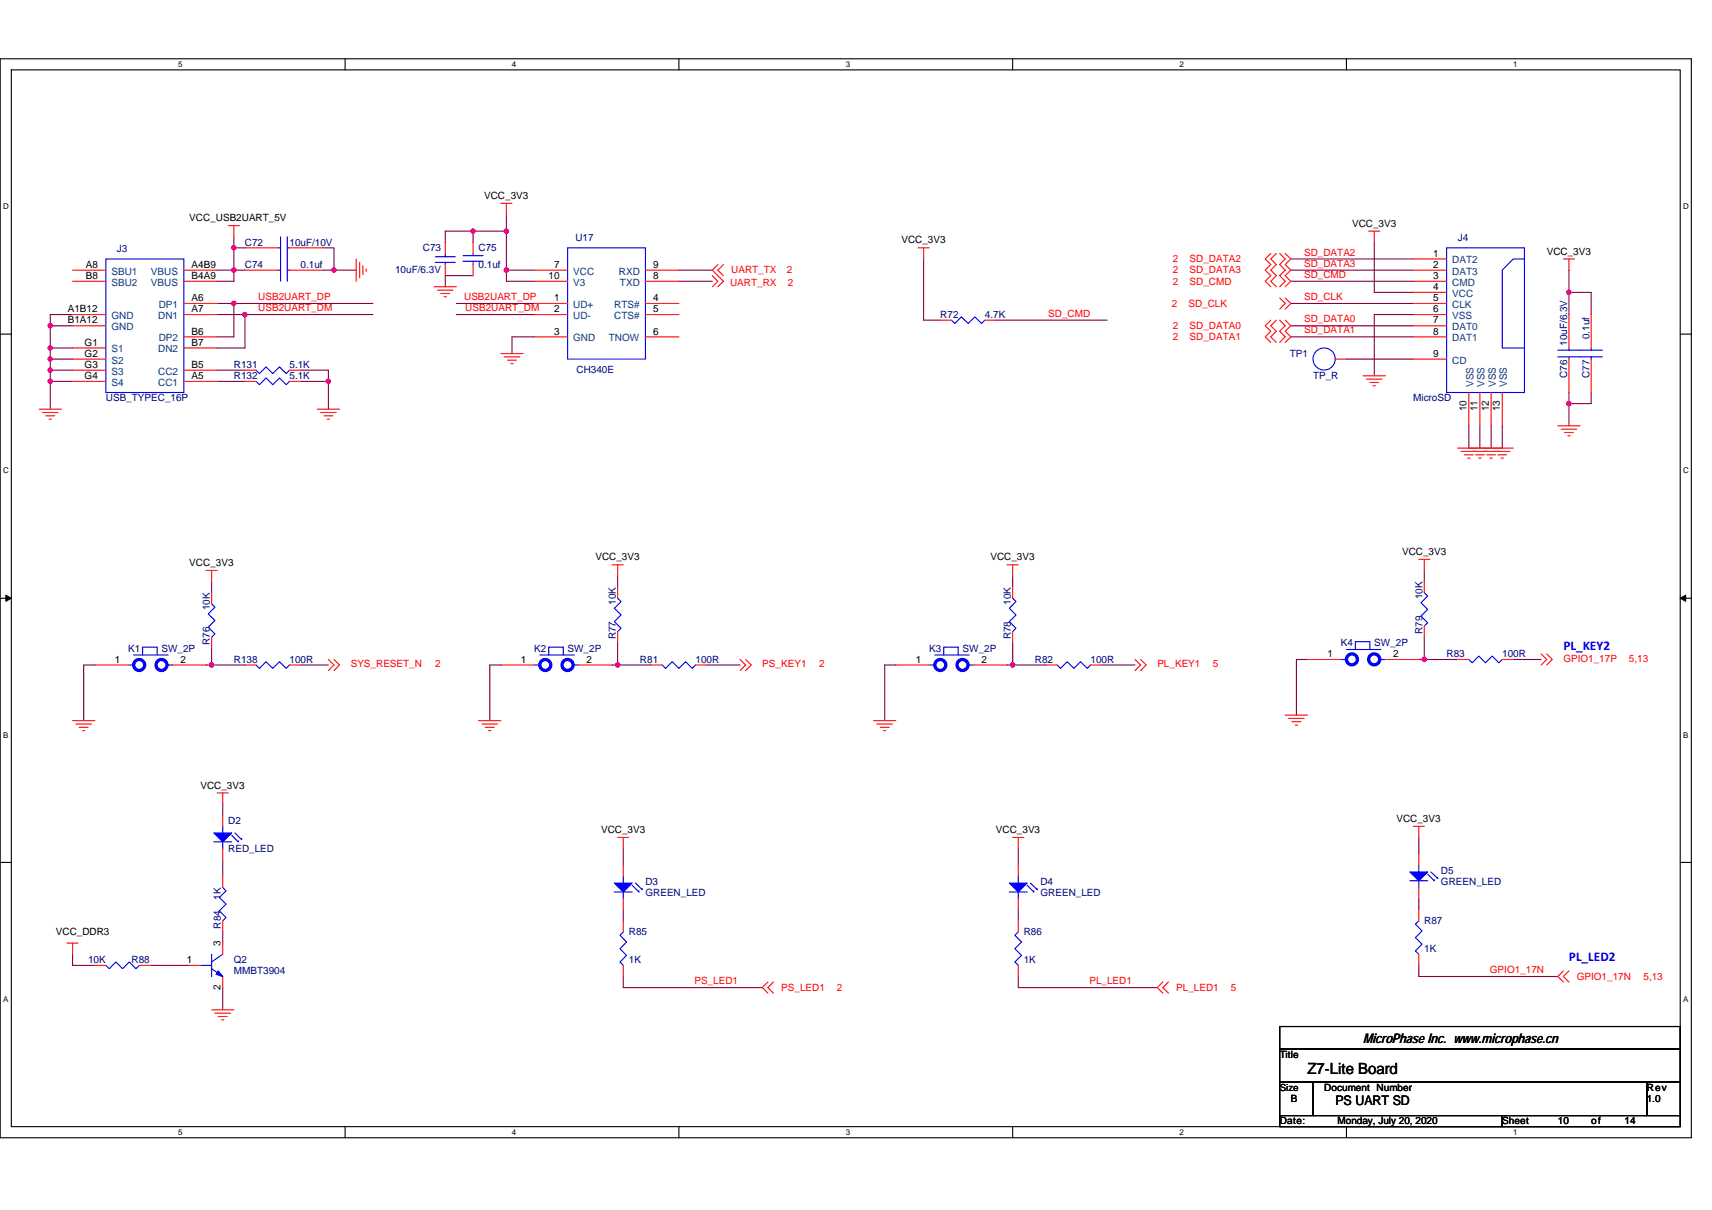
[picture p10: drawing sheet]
<svg xmlns="http://www.w3.org/2000/svg" width="297mm" height="210mm" viewBox="0 0 297 210" stroke-linecap="round" stroke-linejoin="round" font-family="sans-serif">
<path d="M0 10.2h293.5v187.2h-293.5zM2 12.1h289.5v183.4h-289.5z" fill="none" stroke="#000" stroke-width=".19"/>
<g fill="#fff">
<path d="M30.9 10.4h.8v1.6h-.8z"/>
<path d="M30.9 195.7h.8v1.6h-.8z"/>
</g>
<path d="M59.9 10.2v1.9M59.9 195.5v1.9" fill="none" stroke="#000" stroke-width=".19"/>
<g fill="#fff">
<path d="M88.8 10.4h.8v1.6h-.8z"/>
<path d="M88.8 195.7h.8v1.6h-.8z"/>
</g>
<path d="M117.8 10.2v1.9M117.8 195.5v1.9" fill="none" stroke="#000" stroke-width=".19"/>
<g fill="#fff">
<path d="M146.7 10.4h.8v1.6h-.8z"/>
<path d="M146.7 195.7h.8v1.6h-.8z"/>
</g>
<path d="M175.7 10.2v1.9M175.7 195.5v1.9" fill="none" stroke="#000" stroke-width=".19"/>
<g fill="#fff">
<path d="M204.7 10.4h.7v1.6h-.7z"/>
<path d="M204.7 195.7h.7v1.6h-.7z"/>
</g>
<path d="M233.6 10.2v1.9M233.6 195.5v1.9" fill="none" stroke="#000" stroke-width=".19"/>
<g fill="#fff">
<path d="M262.6 10.4h.7v1.6h-.7z"/>
<path d="M262.6 195.7h.7v1.6h-.7z"/>
<path d="M.5 35.1h1v1.5h-1z"/>
<path d="M292 35.1h1v1.5h-1z"/>
<path d="M.5 80.9h1v1.5h-1z"/>
<path d="M292 80.9h1v1.5h-1z"/>
</g>
<path d="M0 58h2M291.5 58h2" fill="none" stroke="#000" stroke-width=".19"/>
<g fill="#fff">
<path d="M.5 126.7h.9v1.6h-.9z"/>
<path d="M292 126.7h.9v1.6h-.9z"/>
</g>
<path d="M0 103.8h2M291.5 103.8h2" fill="none" stroke="#000" stroke-width=".19"/>
<path d="M1 103.3l1 .5-1 .6zM291.5 103.8l1-.5v1.1z" fill="#000" stroke="#000" stroke-width=".17"/>
<g fill="#fff">
<path d="M.5 172.6h.9v1.5h-.9z"/>
<path d="M292 172.6h.9v1.5h-.9z"/>
</g>
<path d="M0 149.7h2M291.5 149.7h2M222 178.1h69.5v3.9h-69.5zM222 182h69.5v5.8h-69.5zM222 187.8h5.8v5.8h-5.8zM222 193.6h38.6v1.9h-38.6zM227.8 187.8h57.9v5.8h-57.9zM260.6 193.6h30.9v1.9h-30.9zM285.7 187.8h5.8v5.8h-5.8z" fill="none" stroke="#000" stroke-width=".19"/>
<g fill="none" stroke="#800040" stroke-width=".19">
<path d="M87.9 37.2v2.9M8.7 56.5v3.9M8.7 56.5h3.9M12.6 54.6h-3.9v1.9M37.7 54.6h4.8M37.7 52.7h2.9M40.6 43h1.9M40.6 43v5.8h-2.9M40.6 41.1v1.9M40.6 52.7v5.8h-2.9M40.6 52.7h24.1M42.5 54.6h22.2"/>
<path d="M42.5 46.9h-4.8M42.5 54.6v5.8h-4.8M56 43h2v3.9M56 46.9h2M58 46.9h3.8M79.2 52.7h13.5M79.2 54.6h13.5M82.1 40.1h-4.8v2M82.1 40.1v2M82.1 40.1h5.8M82.1 47.8h-4.8v2M87.9 46.9h4.8"/>
<path d="M87.9 46.9v1.9h4.8M87.9 40.1v6.8M92.7 58.5h-3.9v2.9M117.8 46.9h5.8M117.8 48.8h5.8M160.2 44.9v10.7h2.9M172.8 55.6h19.3M224 46.9h21.2M224 48.8h21.2M224 56.5h21.2M224 58.5h21.2M224 52.7h21.2"/>
<path d="M224 44.9h21.2M238.4 42.1v8.6h6.8M245.2 54.6h-6.8v10.6M272.2 50.7h3.9v3.9M272.2 46.9v3.8M272.2 50.7v3.9M8.7 64.2v2M8.7 66.2v4.8M8.7 60.4h3.9M8.7 62.3h3.9M8.7 64.2h3.9M8.7 66.2h3.9"/>
<path d="M8.7 60.4v1.9M8.7 62.3v1.9M37.7 64.2h4.8M37.7 66.2h4.8M52.2 64.2h4.8v2M52.2 66.2h4.8M57 66.2v4.8M233.6 62.3h11.6M254.8 73.9v3.9M256.8 73.9v3.9M258.7 73.9v3.9M260.6 73.9v3.9"/>
<path d="M272.2 70v3.9M272.2 68.1v1.9M276.1 68.1v1.9h-3.9M107.2 100v1.9M175.7 100v1.9M247.1 99v1.9M16.4 115.4h-1.9v9.7M35.7 115.4h1M36.7 115.4h5.8M36.7 100.9v1.9M36.7 112.5v2.9M52.2 115.4h4.8"/>
<path d="M86.9 115.4h-1.9v9.7M106.2 115.4h1M107.2 111.5v3.9M107.2 115.4h5.8M122.6 115.4h5.8M155.4 115.4h-1.9v9.7M174.7 115.4h1M175.7 111.5v3.9M175.7 115.4h5.8M191.2 115.4h5.7M226.9 114.4h-2v9.7M246.2 114.4h.9"/>
<path d="M247.1 110.6v3.8M247.1 114.4h5.8M262.6 114.4h4.8M38.6 139.5v2M38.6 149.2v2.9M108.1 147.3v2.9M108.1 157.9v1.9M176.7 147.3v2.9M176.7 157.9v1.9M246.2 145.3v2.9M246.2 155.9v2M12.6 165.6v1.9h3.8"/>
<path d="M26.1 167.5h6.7M38.6 161.7v2M38.6 171.4v3.8M108.1 169.5v1.9h24.2M176.7 169.5v1.9h24.1M246.2 167.5v2h24.1"/>
</g>
<g fill="#f0f" stroke="#f0f" stroke-width=".19">
<circle cx="57.9" cy="46.9" r=".38"/>
<circle cx="40.6" cy="43" r=".38"/>
<circle cx="87.9" cy="40.1" r=".38"/>
<circle cx="87.9" cy="46.9" r=".38"/>
<circle cx="82.1" cy="40.1" r=".38"/>
<circle cx="272.2" cy="70" r=".38"/>
<circle cx="272.2" cy="50.7" r=".38"/>
<circle cx="107.2" cy="115.4" r=".38"/>
<circle cx="247.1" cy="114.4" r=".38"/>
<circle cx="175.7" cy="115.4" r=".38"/>
<circle cx="36.7" cy="115.4" r=".38"/>
<circle cx="40.6" cy="46.9" r=".38"/>
<circle cx="8.7" cy="60.4" r=".38"/>
<circle cx="8.7" cy="56.5" r=".38"/>
<circle cx="40.6" cy="52.6" r=".38"/>
<circle cx="57" cy="66.2" r=".38"/>
<circle cx="42.5" cy="54.6" r=".38"/>
<circle cx="8.7" cy="64.2" r=".38"/>
<circle cx="8.7" cy="62.3" r=".38"/>
<circle cx="8.7" cy="66.2" r=".38"/>
</g>
<g fill="none" stroke="#f00" stroke-width=".19">
<path d="M39.6 39.2h1.9M40.6 39.2v1.9M86.9 35.3h1.9M87.9 35.3v1.9M12.6 54.6h5.8M12.6 46.9h5.8M12.6 56.5h5.8M12.6 48.8h5.8M31.9 46.9h5.8M31.9 52.7h5.8M31.9 54.6h5.8M31.9 48.8h5.8"/>
<path d="M31.9 58.5h5.8M42.5 43h5.8M42.5 46.9h5.8M50.2 43h5.8M50.2 46.9h5.8M61.8 44.9v3.9M62.4 45.5v2.7M63 46.1v1.5M63.5 46.7v.4M75.3 49.8h3.9M75.9 50.4h2.7M76.5 50.9h1.5"/>
<path d="M77.1 51.5h.3M77.3 45.9v1.9M77.3 42.1v1.9M82.1 42.1v1.9M82.1 45.9v1.9M92.7 58.5h5.8M92.7 48.8h5.8M92.7 52.7h5.8M92.7 54.6h5.8M92.7 46.9h5.8M112 48.8h5.8M112 46.9h5.8"/>
<path d="M112 54.6h5.8M112 52.7h5.8M112 58.5h5.8M123.6 47.8l.9 1-.9 1M124.5 45.9l-.9 1 1.9 1.9-1 1M125.5 45.9l-1 1 1 .9M159.3 43h1.9M160.2 43v1.9M163.1 55.6h2M170.9 55.6h1.9M220.5 44l-1 .9 1 1-1 1 1 .9-1 1 1 1M220.5 55.6l-1 .9 1 1-1 1 1 .9"/>
<path d="M221.4 44l-.9 .9 .9 1-.9 1 .9 .9-.9 1 .9 1M221.4 55.6l-.9 .9 .9 1-.9 1 .9 .9M222 44l1 .9-1 1 1 1-1 .9 1 1-1 1M222 51.7l1 1-1 .9M222 55.6l1 .9-1 1 1 1-1 .9M223 44l1 .9-1 1 1 1-1 .9 1 1-1 1M223 51.7l1 1-1 .9M223 55.6l1 .9-1 1 1 1-1 .9M237.5 40.1h1.9M238.4 40.1v2M245.2 44.9h5.8M245.2 46.9h5.8"/>
<path d="M245.2 48.8h5.8M245.2 50.7h5.8M245.2 52.7h5.8M245.2 54.6h5.8M245.2 56.5h5.8M245.2 58.5h5.8M271.2 44.9h2M272.2 44.9v2M272.2 54.6v5.8M276.1 54.6v5.8M6.8 71h3.8M7.4 71.6h2.7"/>
<path d="M8 72.2h1.5M8.5 72.7h.4M12.6 60.4h5.8M12.6 62.3h5.8M12.6 64.2h5.8M12.6 66.2h5.8M31.9 66.2h5.8M31.9 64.2h5.8M31.9 60.4h5.8M42.5 66.2h1.9M42.5 64.2h1.9M50.2 66.2h2"/>
<path d="M50.2 64.2h2M55.1 71h3.8M55.6 71.6h2.7M56.2 72.2h1.6M56.8 72.7h.4M86.9 61.4h3.9M87.5 61.9h2.7M88.1 62.5h1.5M88.6 63.1h.4M231.7 62.3h1.9M236.5 65.2h3.9M237.1 65.8h2.7"/>
<path d="M237.7 66.4h1.5M238.2 67h.4M245.2 62.3h5.8M252.9 77.8h7.7M253.5 78.3h2.7M254.1 78.9h1.5M254.7 79.5h.3M254.8 77.8h7.8M254.8 68.1v5.8M255.4 78.3h2.7M256 78.9h1.6M256.6 79.5h.4"/>
<path d="M256.8 68.1v5.8M257.4 78.3h2.7M257.9 78.9h1.6M258.5 79.5h.4M258.7 68.1v5.8M259.3 78.3h2.7M259.9 78.9h1.5M260.5 79.5h.3M260.6 68.1v5.8M270.3 73.9h3.8M270.9 74.5h2.7M271.5 75.1h1.5"/>
<path d="M272 75.6h.4M272.2 62.3v5.8M276.1 62.3v5.8M35.7 99h2M36.7 99v1.9M106.2 98h1.9M107.2 98v2M174.7 98h2M175.7 98v2M246.2 97.1h1.9M247.1 97.1v1.9M16.4 115.4h5.8"/>
<path d="M29.9 115.4h5.8M36.7 102.8v2M36.7 110.6v1.9M42.5 115.4h1.9M50.2 115.4h2M57 114.4l1 1-1 1M58 114.4l.9 1-.9 1M86.9 115.4h5.8M100.4 115.4h5.8M107.2 101.9v1.9M107.2 109.6v1.9M113 115.4h1.9"/>
<path d="M120.7 115.4h1.9M128.4 114.4l1 1-1 1M129.4 114.4l.9 1-.9 1M155.4 115.4h5.8M168.9 115.4h5.8M175.7 101.9v1.9M175.7 109.6v1.9M181.5 115.4h1.9M189.2 115.4h2M196.9 114.4l1 1-1 1M197.9 114.4l1 1-1 1M226.9 114.4h5.7"/>
<path d="M240.4 114.4h5.8M247.1 100.9v1.9M247.1 108.6v2M252.9 114.4h1.9M260.6 114.4h2M267.4 113.5l1 .9-1 1M268.4 113.5l.9 .9-.9 1M12.6 125.1h3.8M13.2 125.6h2.7M13.7 126.2h1.6M14.3 126.8h.4M37.7 137.6h1.9"/>
<path d="M38.6 137.6v1.9M83 125.1h3.9M83.6 125.6h2.7M84.2 126.2h1.5M84.8 126.8h.4M151.6 125.1h3.8M152.1 125.6h2.8M152.7 126.2h1.6M153.3 126.8h.4M223 124.1h3.9M223.6 124.7h2.7M224.2 125.2h1.5"/>
<path d="M224.7 125.8h.4M38.6 147.3v1.9M38.6 141.5v1.9M38.6 152.1v1.9M38.6 159.8v1.9M107.2 145.3h1.9M108.1 145.3v2M108.1 159.8v1.9M108.1 155.9v2M108.1 150.2v1.9M175.7 145.3h1.9M176.7 145.3v2"/>
<path d="M176.7 155.9v2M176.7 150.2v1.9M176.7 159.8v1.9M245.2 143.4h1.9M246.2 143.4v1.9M246.2 154v1.9M246.2 148.2v2M246.2 157.9v1.9M11.6 163.7h1.9M12.6 163.7v1.9M16.4 167.5h2M24.2 167.5h1.9"/>
<path d="M32.8 167.5h2M36.7 175.2h3.9M37.3 175.8h2.7M37.9 176.4h1.5M38.5 177h.3M38.6 169.5v1.9M38.6 163.7v1.9M108.1 167.5v2M133.2 170.4l-.9 1 .9 1M134.2 170.4l-1 1 1 1M176.7 167.5v2M201.8 170.4l-1 1 1 1"/>
<path d="M202.7 170.4l-.9 1 .9 1M246.2 165.6v1.9M271.2 168.5l-.9 1 .9 .9M272.2 168.5l-1 1 1 .9"/>
</g>
<g fill="none" stroke="#00f" stroke-width=".19">
<path d="M18.4 44.9h13.5v23.2h-13.5zM48.3 43h.4M48.3 46.9h.4M48.7 41.1v7.7M49.8 41.1v7.7M49.8 43h.4M49.8 46.9h.4M75.5 44.6h3.5M75.5 45.5h3.5M77.3 45.5v.4M77.3 44v.6M80.3 45.3h3.5"/>
<path d="M80.3 44.4h3.5M82.1 44v.4M82.1 45.3v.6M98.5 43h13.5v19.3h-13.5zM165.1 55.6l.6 .5 1.1-1.1 1.2 1.1 1.1-1.1 1.2 1.1 .6-.5M251 43h13.5v25.1h-13.5zM264.5 44.9h-1.9l-2 2v13.5h3.9M44.4 66.2l.6 .6 1.2-1.2 1.1 1.2 1.2-1.2 1.2 1.2 .5-.6M44.4 64.2l.6 .6 1.2-1.1 1.1 1.1 1.2-1.1 1.2 1.1 .5-.6M270.3 61.9h7.7M270.3 60.8h7.7M272.2 61.9v.4"/>
<path d="M272.2 60.4v.4M276.1 61.9v.4M276.1 60.4v.4M22.2 115.4h1M23.2 113.7h6M24.7 113.7v-1.4h2.6v1.4M29 115.4h.9M36.7 104.8l.6 .6-1.2 1.1 1.2 1.2-1.2 1.1 1.2 1.2-.6 .6M44.4 115.4l.6 .6 1.2-1.2 1.1 1.2 1.2-1.2 1.2 1.2 .5-.6M92.7 115.4h1M93.7 113.7h5.9M95.2 113.7v-1.4h2.5v1.4"/>
<path d="M99.5 115.4h.9M107.2 103.8l.6 .6-1.2 1.2 1.2 1.1-1.2 1.2 1.2 1.1-.6 .6M114.9 115.4l.6 .6 1.1-1.2 1.2 1.2 1.2-1.2 1.1 1.2 .6-.6M161.2 115.4h1M162.2 113.7h6M163.7 113.7v-1.4h2.5v1.4M168 115.4h.9M175.7 103.8l.6 .6-1.2 1.2 1.2 1.1-1.2 1.2 1.2 1.1-.6 .6M183.4 115.4l.6 .6 1.2-1.2 1.1 1.2 1.2-1.2 1.1 1.2 .6-.6M232.6 114.4h1M233.6 112.7h6M235.2 112.7v-1.3h2.5v1.3"/>
<path d="M239.4 114.4h1M247.1 102.8l.6 .6-1.2 1.2 1.2 1.1-1.2 1.2 1.2 1.2-.6 .5M254.8 114.4l.6 .6 1.2-1.1 1.1 1.1 1.2-1.1 1.2 1.1 .5-.6M37.1 146.1h3.1M38.6 143.4v1.1M38.6 146.1v1.2M38.6 154l.6 .6-1.1 1.1 1.1 1.2-1.1 1.2 1.1 1.1-.6 .6M40.2 144.9l1.1 1.2v-.2M40.8 144.5l1.1 1.2v-.2M106.6 154.8h3.1M108.1 152.1v1.1M108.1 154.8v1.1"/>
<path d="M109.7 153.6l1.1 1.2v-.2M110.3 153.2l1.1 1.2v-.2M175.1 154.8h3.1M176.7 152.1v1.1M176.7 154.8v1.1M178.2 153.6l1.2 1.2v-.2M178.8 153.2l1.2 1.2v-.2M244.6 152.8h3.1M246.2 150.2v1.1M246.2 152.8v1.2M246.2 159.8l-.6 .6 1.1 1.1-1.1 1.2 1.1 1.2-1.1 1.1 .6 .6M247.7 151.7l1.2 1.1v-.1"/>
<path d="M248.3 151.3l1.1 1.2v-.2M18.4 167.5l.6 .6 1.1-1.2 1.2 1.2 1.1-1.2 1.2 1.2 .6-.6M34.8 167.5h1.9M36.7 165.6v3.9M36.7 168.1l1.9 1.4M38.6 165.6l-1.9 1.3M108.1 161.7l-.5 .6 1.1 1.2-1.1 1.1 1.1 1.2-1.1 1.1 .5 .6M176.7 161.7l-.6 .6 1.1 1.2-1.1 1.1 1.1 1.2-1.1 1.1 .6 .6"/>
<circle cx="229.7" cy="62.3" r="1.92"/>
</g>
<g fill="#00f" stroke="#00f" stroke-width=".19">
<path d="M37.9 168.5l.7 1-1.1-.4z" fill-rule="evenodd"/>
<path d="M175.1 153.2h3.1l-1.5 1.6z" fill-rule="evenodd"/>
<path d="M244.6 151.3h3.1l-1.5 1.5z" fill-rule="evenodd"/>
<path d="M37.1 144.5h3.1l-1.6 1.6z" fill-rule="evenodd"/>
<path d="M106.6 153.2h3.1l-1.6 1.6z" fill-rule="evenodd"/>
</g>
<g fill="none" stroke="#00f" stroke-width=".57">
<circle cx="24.1" cy="115.4" r=".95"/>
<circle cx="28" cy="115.4" r=".95"/>
<circle cx="94.6" cy="115.4" r=".95"/>
<circle cx="98.5" cy="115.4" r=".96"/>
<circle cx="163.2" cy="115.4" r=".95"/>
<circle cx="167" cy="115.4" r=".95"/>
<circle cx="234.6" cy="114.4" r=".95"/>
<circle cx="238.4" cy="114.4" r=".96"/>
</g>
<text font-size="2.7" x="226.9" y="186.3">Z7-Lite Board</text>
<g font-size="2.3" fill="#00f">
<text x="271.2" y="112.8">PL_KEY2</text>
<text x="272.2" y="166.8">PL_LED2</text>
</g>
<g font-size="2.3">
<text x="236.5" y="181.1">MicroPhase Inc. www.microphase.cn</text>
<text x="231.7" y="191.8">PS UART SD</text>
</g>
<g font-size="1.7">
<text x="84" y="34.5">VCC_3V3</text>
<text x="32.8" y="38.4">VCC_USB2UART_5V</text>
<text x="234.6" y="39.3">VCC_3V3</text>
<text x="14.9" y="46.5">A8</text>
<text x="33.2" y="46.5">A4B9</text>
<text x="96.2" y="46.5">7</text>
<text x="113.3" y="46.5">9</text>
<text x="156.4" y="42.2">VCC_3V3</text>
<text x="248.7" y="44.5">1</text>
<text x="248.7" y="46.5">2</text>
<text x="268.4" y="44.2">VCC_3V3</text>
<text x="14.9" y="48.4">B8</text>
<text x="33.2" y="48.4">B4A9</text>
<text x="33.2" y="52.3">A6</text>
<text x="95.2" y="48.4">10</text>
<text x="96.2" y="52.3">1</text>
<text x="113.3" y="48.4">8</text>
<text x="113.3" y="52.3">4</text>
<text x="248.7" y="48.4">3</text>
<text x="248.7" y="50.3">4</text>
<text x="248.7" y="52.3">5</text>
<text x="11.8" y="54.2">A1B12</text>
<text x="11.8" y="56.1">B1A12</text>
<text x="14.7" y="60">G1</text>
<text x="33.2" y="54.2">A7</text>
<text x="33.2" y="60">B7</text>
<text x="33.2" y="58.1">B6</text>
<text x="96.2" y="58.1">3</text>
<text x="96.2" y="54.2">2</text>
<text x="113.3" y="58.1">6</text>
<text x="113.3" y="54.2">5</text>
<text x="248.7" y="54.2">6</text>
<text x="248.7" y="56.1">7</text>
<text x="248.7" y="58.1">8</text>
<text x="14.7" y="61.9">G2</text>
<text x="14.7" y="63.8">G3</text>
<text x="14.7" y="65.8">G4</text>
<text x="33.2" y="65.8">A5</text>
<text x="33.2" y="63.8">B5</text>
<text x="248.7" y="61.9">9</text>
<text x="254.4" y="71.4" transform="rotate(-90 254.4 71.4)">10</text>
<text x="256.4" y="71.4" transform="rotate(-90 256.4 71.4)">11</text>
<text x="258.3" y="71.4" transform="rotate(-90 258.3 71.4)">12</text>
<text x="260.2" y="71.4" transform="rotate(-90 260.2 71.4)">13</text>
<text x="32.8" y="98.2">VCC_3V3</text>
<text x="103.3" y="97.3">VCC_3V3</text>
<text x="171.8" y="97.3">VCC_3V3</text>
<text x="243.3" y="96.3">VCC_3V3</text>
<text x="19.9" y="115">1</text>
<text x="31.3" y="115">2</text>
<text x="90.4" y="115">1</text>
<text x="101.8" y="115">2</text>
<text x="158.9" y="115">1</text>
<text x="170.3" y="115">2</text>
<text x="230.3" y="114">1</text>
<text x="241.7" y="114">2</text>
<text x="34.8" y="136.8">VCC_3V3</text>
<text x="242.3" y="142.6">VCC_3V3</text>
<text x="104.3" y="144.5">VCC_3V3</text>
<text x="172.8" y="144.5">VCC_3V3</text>
<text x="9.7" y="162.3">VCC_DDR3</text>
<text x="32.4" y="167.1">1</text>
<text x="38.2" y="164.2" transform="rotate(-90 38.2 164.2)">3</text>
<text x="38.2" y="171.8" transform="rotate(-90 38.2 171.8)">2</text>
<text x="222" y="183.6">Title</text>
<text x="222" y="189.3">Size</text>
<text x="224" y="191.3">B</text>
<text x="229.8" y="189.3">Document Number</text>
<text x="285.7" y="189.3">Rev</text>
<text x="285.7" y="191.3">1.0</text>
<text x="222" y="195.1">Date:</text>
<text x="232.1" y="195.1">Monday, July 20, 2020</text>
<text x="260.6" y="195.1">Sheet</text>
<text x="270.3" y="195.1">10</text>
<text x="276.1" y="195.1">of</text>
<text x="281.9" y="195.1">14</text>
</g>
<g font-size="1.7" fill="#000080">
<text x="99.8" y="41.9">U17</text>
<text x="252.9" y="41.9">J4</text>
<text x="20.3" y="43.8">J3</text>
<text x="42.5" y="42.6">C72</text>
<text x="42.5" y="46.5">C74</text>
<text x="50.2" y="42.6">10uF/10V</text>
<text x="52.2" y="46.5">0.1uf</text>
<text x="68.6" y="47.5">10uF/6.3V</text>
<text x="73.4" y="43.6">C73</text>
<text x="83" y="43.6">C75</text>
<text x="83" y="46.5">0.1uf</text>
<text x="163.1" y="55.2">R72</text>
<text x="170.9" y="55.2">4.7K</text>
<text x="275.8" y="58.8" transform="rotate(-90 275.8 58.8)">0.1uf</text>
<text x="40.6" y="65.8">R132</text>
<text x="40.6" y="63.9">R131</text>
<text x="50.2" y="65.8">5.1K</text>
<text x="50.2" y="63.9">5.1K</text>
<text x="100" y="64.6">CH340E</text>
<text x="223.8" y="61.9">TP1</text>
<text x="227.8" y="65.8">TP_R</text>
<text x="271.9" y="65.6" transform="rotate(-90 271.9 65.6)">C76</text>
<text x="271.9" y="60" transform="rotate(-90 271.9 60)">10uF/6.3V</text>
<text x="275.8" y="65.6" transform="rotate(-90 275.8 65.6)">C77</text>
<text x="18.4" y="69.7">USB_TYPEC_16P</text>
<text x="245.2" y="69.7">MicroSD</text>
<text x="36.4" y="105.9" transform="rotate(-90 36.4 105.9)">10K</text>
<text x="106.8" y="105" transform="rotate(-90 106.8 105)">10K</text>
<text x="175.4" y="105" transform="rotate(-90 175.4 105)">10K</text>
<text x="246.8" y="104" transform="rotate(-90 246.8 104)">10K</text>
<text x="22.2" y="113.1">K1</text>
<text x="28" y="113.1">SW_2P</text>
<text x="36.4" y="111.9" transform="rotate(-90 36.4 111.9)">R76</text>
<text x="92.7" y="113.1">K2</text>
<text x="98.5" y="113.1">SW_2P</text>
<text x="106.8" y="111" transform="rotate(-90 106.8 111)">R77</text>
<text x="161.2" y="113.1">K3</text>
<text x="167" y="113.1">SW_2P</text>
<text x="175.4" y="111" transform="rotate(-90 175.4 111)">R78</text>
<text x="232.6" y="112.1">K4</text>
<text x="238.4" y="112.1">SW_2P</text>
<text x="246.8" y="110" transform="rotate(-90 246.8 110)">R79</text>
<text x="40.6" y="115">R138</text>
<text x="50.2" y="115">100R</text>
<text x="111" y="115">R81</text>
<text x="120.7" y="115">100R</text>
<text x="179.6" y="115">R82</text>
<text x="189.2" y="115">100R</text>
<text x="251" y="114">R83</text>
<text x="260.6" y="114">100R</text>
<text x="39.6" y="143">D2</text>
<text x="39.6" y="147.8">RED_LED</text>
<text x="112" y="153.6">D3</text>
<text x="112" y="155.6">GREEN_LED</text>
<text x="180.5" y="153.6">D4</text>
<text x="180.5" y="155.6">GREEN_LED</text>
<text x="250" y="151.7">D5</text>
<text x="250" y="153.6">GREEN_LED</text>
<text x="38.3" y="161.2" transform="rotate(-90 38.3 161.2)">R84</text>
<text x="38.3" y="156.1" transform="rotate(-90 38.3 156.1)">1K</text>
<text x="247.1" y="160.4">R87</text>
<text x="15.3" y="167.1">10K</text>
<text x="22.8" y="167.1">R88</text>
<text x="40.6" y="167.1">Q2</text>
<text x="109.1" y="162.3">R85</text>
<text x="109.1" y="167.1">1K</text>
<text x="177.6" y="162.3">R86</text>
<text x="177.6" y="167.1">1K</text>
<text x="247.1" y="165.2">1K</text>
<text x="40.6" y="169.1">MMBT3904</text>
</g>
<g font-size="1.7" fill="#004080">
<text x="19.3" y="47.7">SBU1</text>
<text x="26.2" y="47.7">VBUS</text>
<text x="99.5" y="47.7">VCC</text>
<text x="107.4" y="47.7">RXD</text>
<text x="252" y="45.7">DAT2</text>
<text x="252" y="47.7">DAT3</text>
<text x="19.3" y="49.6">SBU2</text>
<text x="26.2" y="49.6">VBUS</text>
<text x="27.5" y="53.4">DP1</text>
<text x="99.5" y="49.6">V3</text>
<text x="99.5" y="53.4">UD+</text>
<text x="106.6" y="53.4">RTS#</text>
<text x="107.6" y="49.6">TXD</text>
<text x="252" y="49.6">CMD</text>
<text x="252" y="51.5">VCC</text>
<text x="252" y="53.4">CLK</text>
<text x="19.3" y="55.4">GND</text>
<text x="19.3" y="57.3">GND</text>
<text x="27.4" y="55.4">DN1</text>
<text x="27.5" y="59.2">DP2</text>
<text x="99.5" y="59.2">GND</text>
<text x="99.5" y="55.4">UD-</text>
<text x="105.6" y="59.2">TNOW</text>
<text x="106.6" y="55.4">CTS#</text>
<text x="252" y="55.4">VSS</text>
<text x="252" y="57.3">DAT0</text>
<text x="252" y="59.2">DAT1</text>
<text x="19.3" y="61.2">S1</text>
<text x="19.3" y="63.1">S2</text>
<text x="19.3" y="65">S3</text>
<text x="27.4" y="65">CC2</text>
<text x="27.4" y="61.2">DN2</text>
<text x="252" y="63.1">CD</text>
<text x="19.3" y="67">S4</text>
<text x="27.4" y="67">CC1</text>
<text x="255.6" y="67.1" transform="rotate(-90 255.6 67.1)">VSS</text>
<text x="257.6" y="67.1" transform="rotate(-90 257.6 67.1)">VSS</text>
<text x="259.5" y="67.1" transform="rotate(-90 259.5 67.1)">VSS</text>
<text x="261.4" y="67.1" transform="rotate(-90 261.4 67.1)">VSS</text>
</g>
<g font-size="1.7" fill="#f00">
<text x="126.9" y="47.5">UART_TX</text>
<text x="136.5" y="47.5">2</text>
<text x="203.5" y="45.5">2</text>
<text x="203.5" y="47.5">2</text>
<text x="206.4" y="45.5">SD_DATA2</text>
<text x="206.4" y="47.5">SD_DATA3</text>
<text x="226.3" y="46.3">SD_DATA3</text>
<text x="226.3" y="44.3">SD_DATA2</text>
<text x="44.8" y="52.1">USB2UART_DP</text>
<text x="44.8" y="54">USB2UART_DM</text>
<text x="80.5" y="52.1">USB2UART_DP</text>
<text x="80.7" y="54">USB2UART_DM</text>
<text x="126.7" y="49.6">UART_RX</text>
<text x="136.7" y="49.6">2</text>
<text x="203.3" y="53.3">2</text>
<text x="203.5" y="49.4">2</text>
<text x="206.2" y="53.3">SD_CLK</text>
<text x="206.4" y="49.4">SD_CMD</text>
<text x="226.3" y="48.2">SD_CMD</text>
<text x="226.3" y="52.1">SD_CLK</text>
<text x="181.9" y="55">SD_CMD</text>
<text x="203.5" y="59">2</text>
<text x="203.5" y="57.1">2</text>
<text x="206.4" y="59">SD_DATA1</text>
<text x="206.4" y="57.1">SD_DATA0</text>
<text x="226.3" y="55.9">SD_DATA0</text>
<text x="226.3" y="57.9">SD_DATA1</text>
<text x="60.9" y="115.8">SYS_RESET_N</text>
<text x="75.5" y="115.8">2</text>
<text x="132.3" y="115.8">PS_KEY1</text>
<text x="142.1" y="115.8">2</text>
<text x="200.8" y="115.8">PL_KEY1</text>
<text x="210.5" y="115.8">5</text>
<text x="271.2" y="114.8">GPIO1_17P</text>
<text x="282.6" y="114.8">5,13</text>
<text x="120.5" y="170.8">PS_LED1</text>
<text x="135.5" y="172">PS_LED1</text>
<text x="145.2" y="172">2</text>
<text x="189" y="170.8">PL_LED1</text>
<text x="204.1" y="172">PL_LED1</text>
<text x="213.5" y="172">5</text>
<text x="258.5" y="168.9">GPIO1_17N</text>
<text x="273.6" y="170">GPIO1_17N</text>
<text x="285.2" y="170">5,13</text>
</g>
<g font-size="1.4">
<text x="30.9" y="11.7">5</text>
<text x="88.8" y="11.7">4</text>
<text x="146.7" y="11.7">3</text>
<text x="204.7" y="11.7">2</text>
<text x="262.6" y="11.7">1</text>
<text x=".5" y="36.3">D</text>
<text x="292" y="36.3">D</text>
<text x=".5" y="82.1">C</text>
<text x="292" y="82.1">C</text>
<text x=".5" y="128">B</text>
<text x="292" y="128">B</text>
<text x=".5" y="173.8">A</text>
<text x="292" y="173.8">A</text>
<text x="30.9" y="197">5</text>
<text x="88.8" y="197">4</text>
<text x="146.7" y="197">3</text>
<text x="204.7" y="197">2</text>
<text x="262.6" y="197">1</text>
</g>
</svg>
